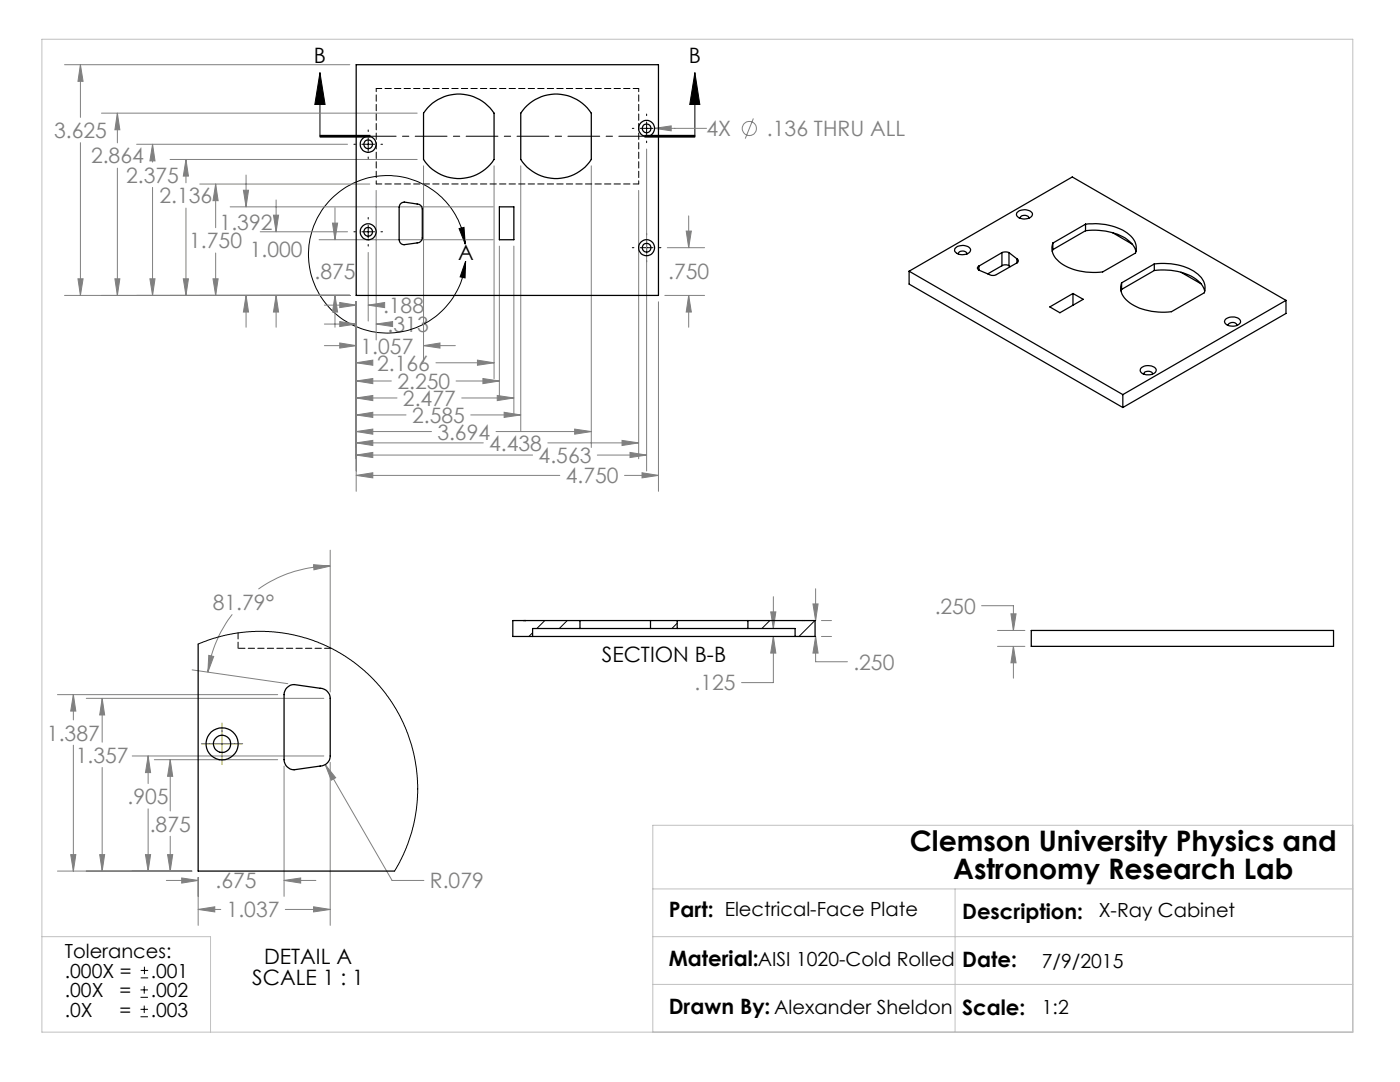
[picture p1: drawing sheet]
<svg xmlns="http://www.w3.org/2000/svg" width="279mm" height="216mm" viewBox="0 0 279 216" stroke-linecap="round" stroke-linejoin="round" font-family="sans-serif">
<g fill="none" stroke="#808080" stroke-width=".2">
<path d="M12.9 12.9h56.9M16.1 12.9l.5 3.3h-1zM16.1 12.9v10.5M16.1 28.5v30.4M20.2 22.6h63.1M23.4 22.6v5.9M23.4 33.5v25.4M23.4 22.6l.5 3.3h-1zM27.3 28.8h42.1M30.4 28.8v3.5M30.4 37.4v21.5M30.4 28.8l.5 3.3h-1z"/>
<path d="M33.9 31.8h49.4M37.1 31.8l.5 3.3h-1zM37.1 31.8v4.7M39.9 36.7h33.9M43 36.7l.5 3.3h-1zM43 36.7v8.7M48.6 38h1l-.5 3.3zM49.1 34.9v6.4M55.1 39.9v6.3M75.1 38v29.8M84.5 33.1v39M98.6 33.1v42.5"/>
<path d="M103.9 33.1v52.9M118 33.1v56.2M127.5 38v53.5M129 29.7v64.3M130.6 25.6l3.3-.5v1zM130.6 25.6h10.4M150.4 23.6l-1.7 4.1M12.9 58.9h56.9M15.6 55.6h1l-.5 3.3zM22.9 55.6h1l-.5 3.3zM29.9 55.6h1l-.5 3.3zM36.6 55.6h1l-.5 3.3z"/>
<path d="M37.1 41.5v17.4M42.5 55.6h1l-.5 3.3zM43 50.5v8.4M45.9 41.3h52.5M49.1 58.9l.5 3.4h-1zM49.1 58.9v6.4M51.9 46.2h17.5M54.6 42.9h1l-.5 3.3zM55.1 58.9l.5 3.4h-1zM55.1 58.9v6.4M63.7 47.8h34.7M66.4 44.5h1l-.5 3.3z"/>
<path d="M66.9 58.9l.5 3.4h-1zM66.9 41.5v6.3M66.9 58.9v6.4M73.5 50.4v13.7M99.7 49.1v30.1M102.6 49.1v33.5M132.7 58.9h7.9M133.2 49.4h7.4M136.9 46.1h1.1l-.6 3.3zM137.4 58.9l.6 3.4h-1.1zM137.4 43.1v6.3M137.4 58.9v6.4"/>
<path d="M64.7 60.9h6.4M64.7 69h6.4M64.7 64.7h6.4M67.8 60.4l3.3 .5-3.3 .5zM67.8 68.4l3.3 .6-3.3 .5zM67.8 64.2l3.3 .5-3.3 .5zM71.1 72.4l3.3-.5v1zM71.1 76l3.3-.5v1.1zM71.1 79.4l3.3-.5v1zM71.1 60.2v37.8M71.1 72.4h3M71.1 76h7"/>
<path d="M71.1 79.4h8.1M73.5 60.9l3.3-.5v1zM73.5 60.9h1.7M75.1 64.7l3.3-.5v1zM75.1 64.7h1.1M84.5 69l3.3-.6v1.1zM84.5 69h6.4M87 72.4h11.6M91 76h8.7M92.1 79.4h10.5M95.3 71.9l3.3 .5-3.3 .5zM96.4 75.5l3.3 .5-3.3 .6z"/>
<path d="M99.2 78.9l3.4 .5-3.4 .5zM131.4 60.2v37.8M71.1 82.8l3.3-.5v1zM71.1 86.1l3.3-.5v1zM71.1 90.8l3.3-.5v1zM71.1 94.9l3.3-.6v1.1zM71.1 88.4l3.3-.5v1zM71.1 82.8h9.9M71.1 86.1h15M71.1 90.8h35.2M71.1 94.9h40.6M71.1 88.4h25.3"/>
<path d="M93.9 82.8h10M99 86.1h19M100.6 82.3l3.3 .5-3.3 .5zM109.3 88.4h18.2M114.7 85.6l3.3 .5-3.3 .5zM119.2 90.8h9.8M124.1 87.9l3.4 .5-3.4 .5zM124.6 94.9h6.8M125.7 90.3l3.3 .5-3.3 .5zM128.1 94.3l3.3 .6-3.3 .5zM62.6 112.7l3.3 .3-3.2 .7zM65.9 113a24.6 24.6 0 0 0-14.3 4.5"/>
<path d="M65.9 109.8v28.3M154.3 119.1v6.3M162.8 117.5v6.3M11.5 138.6h43.9M14.6 138.6l.5 3.3h-1zM14.6 138.6v5.1M17.2 139.3h47.4M20.4 139.3l.5 3.4h-1zM20.4 139.3v8.8M38.3 133.7l19.1 2.7M41.7 130.8l1 .2-1.2 3.1zM46.4 122.6a24.5 24.5 0 0 0-4.9 11.5"/>
<path d="M153.8 122.1h1l-.5 3.3zM154.3 127l.5 3.3h-1zM154.3 127v9.2h-6.3M162.2 120.5h1.1l-.5 3.3zM162.8 127l.5 3.3h-1.1zM162.8 127v5h6.3M163.9 127h2M163.9 123.8h2M195.9 120.9h6.3v4.9M199.1 125.8h5.4M199.1 129h5.4M201.8 122.5h1l-.6 3.3z"/>
<path d="M202.2 129l.6 3.3h-1zM202.2 129v6.3M14.6 148.7v25.1M20.4 153.1v20.7M26.4 150.8h38.2M29.6 150.8l.5 3.4h-1.1zM29.6 150.8v5.6M30.8 151.6h24.6M34 151.6l.5 3.3h-1.1zM34 151.6v10.2M56.7 152.9v26M64.9 152.6l2.1 2.6-.9 .5z"/>
<path d="M64.9 152.6l13.3 23.1h6.4M65.9 152.1v32.5M11.5 173.8h26.8M14.1 170.5h1l-.5 3.3zM19.9 170.5h1l-.5 3.3zM29 170.5h1.1l-.5 3.3zM29.6 161.4v12.4M33.2 175.7h6.3M33.4 170.5h1.1l-.5 3.3zM34 166.9v6.9M36.3 175.2l3.2 .5-3.2 .5zM39.5 175.1v9.5"/>
<path d="M56.7 175.7l3.3-.5v1zM56.7 175.7h6.3M39.5 181.5l3.4-.6v1.1zM39.5 181.5h4.6M56.9 181.5h9M62.6 180.9l3.3 .6-3.3 .5z"/>
<circle cx="149.5" cy="25.6" r="1.42"/>
</g>
<g fill="none" stroke="#000" stroke-width=".2">
<path d="M63.9 14.5v12.7h10M63.9 14.5l1 6.3h-2.1zM138.7 14.5l1 6.3h-2zM138.7 14.5v12.7M63.9 27.4h10zM63.9 27h10M70.6 28.8h.3M72.2 28.8h2.6M73.5 25.9v.3M73.5 27.5v2.6M73.5 31.3v.3M76 28.8h.3"/>
<path d="M126.2 25.6h.3M127.8 25.6h2.5M128.7 27.2h10M128.7 27h10M128.7 27.4h10M129 22.8v.3M129 24.3v2.6M129 28.2v.3M131.6 25.6h.3M70.6 46.2h.3M72.2 46.2h2.6M73.5 43.4v.3"/>
<path d="M73.5 45v2.5M73.5 48.8v.3M76 46.2h.3M91.6 45.6l1-.2 .3 3.3zM92.9 48.7a15.7 15.7 0 0 0-23.8-11.3 15.7 15.7 0 0 0-.8 26.3 15.7 15.7 0 0 0 24.4-9.9l.2-1.7M92.9 52.1l-.1 3.4-1-.3zM126.2 49.4h.3M127.8 49.4h2.5M129 46.6v.3M129 48.2v2.5M129 52v.3M131.6 49.4h.3"/>
<path d="M28 199h1.5M28 197.5h1.5M28.1 195.1h1.5M28.1 193.6h1.5M28.8 196.8v1.5M28.8 192.9v1.5M28 202.9h1.5M28 201.4h1.5M28.8 200.7v1.4"/>
</g>
<path d="M138.7 27.2h-74.8" fill="none" stroke="#000" stroke-width=".2" stroke-dasharray="6.3 1.3 1.3 1.3" stroke-dashoffset="1.3"/>
<path d="M40.2 148.4h8.2M44.3 144.3v8.2" fill="none" stroke="#808000" stroke-width=".2"/>
<path d="M8.4 7.8h261.6v198.2h-261.6zM130.3 177.4h139.7M190.6 177.4v28.6M270 164.7h-139.7v41.3M8.4 186.9h33.6v19.1M130.3 186.9h139.7M130.3 196.4h139.7" fill="none" stroke="#c0c0c0" stroke-width=".2"/>
<path d="M91.6 45.6l1-.2 .3 3.3zM92.9 52.1l-.1 3.4-1-.3zM138.7 14.5l1 6.3h-2zM63.9 14.5l1 6.3h-2.1z" fill="#000"/>
<path d="M201.8 122.5h1l-.6 3.3zM202.2 129l.6 3.3h-1zM137.4 58.9l.6 3.4h-1.1zM136.9 46.1h1.1l-.6 3.3zM55.1 58.9l.5 3.4h-1zM54.6 42.9h1l-.5 3.3zM66.4 44.5h1l-.5 3.3zM66.9 58.9l.5 3.4h-1zM48.6 38h1l-.5 3.3zM49.1 58.9l.5 3.4h-1zM36.6 55.6h1l-.5 3.3zM37.1 31.8l.5 3.3h-1zM23.4 22.6l.5 3.3h-1zM22.9 55.6h1l-.5 3.3zM16.1 12.9l.5 3.3h-1zM15.6 55.6h1l-.5 3.3zM30.4 28.8l.5 3.3h-1zM29.9 55.6h1l-.5 3.3zM73.5 60.9l3.3-.5v1zM67.8 60.4l3.3 .5-3.3 .5zM84.5 69l3.3-.6v1.1zM67.8 68.4l3.3 .6-3.3 .5zM95.3 71.9l3.3 .5-3.3 .5zM71.1 72.4l3.3-.5v1zM100.6 82.3l3.3 .5-3.3 .5zM71.1 82.8l3.3-.5v1zM114.7 85.6l3.3 .5-3.3 .5zM71.1 86.1l3.3-.5v1zM125.7 90.3l3.3 .5-3.3 .5zM71.1 90.8l3.3-.5v1zM71.1 94.9l3.3-.6v1.1zM128.1 94.3l3.3 .6-3.3 .5zM96.4 75.5l3.3 .5-3.3 .6zM71.1 76l3.3-.5v1.1zM99.2 78.9l3.4 .5-3.4 .5zM71.1 79.4l3.3-.5v1zM67.8 64.2l3.3 .5-3.3 .5zM75.1 64.7l3.3-.5v1zM71.1 88.4l3.3-.5v1zM124.1 87.9l3.4 .5-3.4 .5zM42.5 55.6h1l-.5 3.3zM43 36.7l.5 3.3h-1zM130.6 25.6l3.3 .5v-1zM33.4 170.5h1.1l-.5 3.3zM34 151.6l.5 3.3h-1.1zM14.1 170.5h1l-.5 3.3zM14.6 138.6l.5 3.3h-1zM20.4 139.3l.5 3.4h-1zM19.9 170.5h1l-.5 3.3zM29.6 150.8l.5 3.4h-1.1zM29 170.5h1.1l-.5 3.3zM56.7 175.7l3.3-.5v1zM36.3 175.2l3.2 .5-3.2 .5zM62.6 180.9l3.3 .6-3.3 .5zM39.5 181.5l3.4-.6v1.1zM64.9 152.6l1.2 3.1 .9-.5zM62.6 112.7l3.3 .3-3.2 .7zM41.7 130.8l1 .2-1.2 3.1zM154.3 127l.5 3.3h-1zM153.8 122.1h1l-.5 3.3zM162.8 127l.5 3.3h-1.1zM162.2 120.5h1.1l-.5 3.3z" fill="#808080"/>
<g fill="none" stroke="#000" stroke-width=".25">
<path d="M71.1 12.9h60.3v46h-60.3zM85.8 21.1a8.4 8.4 0 0 1 12.8 1.5v9.2a8.4 8.4 0 0 1-14.1 0v-9.2zM105.2 21.1a8.4 8.4 0 0 1 12.8 1.5v9.2a8.4 8.4 0 0 1-14.1 0v-9.2zM79.8 40.8l.3-.3 .6-.2 2.6 .4a1.02 1.02 0 0 1 1 1v5.7a1.09 1.09 0 0 1-1 1.1l-2.6 .3a1.02 1.02 0 0 1-1-1v-6.5zM99.7 41.3h2.9v6.5h-2.9zM181.4 54.1v2.6l42.7 24.6M181.4 54.1l42.7 24.6M181.4 54.1l32.6-18.8 42.6 24.6M190.6 49.6a2.01 2.01 0 0 1 3.1 .2 1.84 1.84 0 0 1-2.7 .8l-.5-.5zM191.2 50.7a.92 .92 0 0 1 .9-.6 .92 .92 0 0 1 .9 .6M195.4 53.1a.42 .42 0 0 0-.3 .4 .42 .42 0 0 0 .3 .4M195.4 53.1v.8"/>
<path d="M200 50.4l.5-.1 .9 .1M200 53a1.5 1.5 0 0 1 1.4 0M200 50.4l-4.6 2.7M200 50.4v2.6M200 53l-2.9 1.6M201.4 50.4l1.6 1.2M201.4 50.4v2.6M201.4 53l.2 .2M202.9 42.5a2.01 2.01 0 0 1 3.2 .2 1.84 1.84 0 0 1-2.8 .7l-.4-.4zM203 52.5l-4.1 2.3a1.5 1.5 0 0 1-1.5 0l-2-.9M203 51.6a.43 .43 0 0 1 .2 .5 .43 .43 0 0 1-.2 .4M203 51.6v.9"/>
<path d="M203.6 43.6a.92 .92 0 0 1 .9-.6 .92 .92 0 0 1 .8 .6M210.1 48.5v1.3M210.1 49.8l-.1 .4M214.1 58.6v2.3M216.6 44.7a11.5 11.5 0 0 1 9.1 2.4 3.2 3.2 0 0 1 .9 3.4l-6.5 3.8a11.1 11.1 0 0 1-9.1-2.4 3.1 3.1 0 0 1-.9-3.4M216.6 46a12 12 0 0 1 8.8 2.1l.9 1 .4 1.1M216.6 44.7l-6.5 3.8M216.6 44.7v1.3M216.6 46l-6.5 3.8M222 46.4l4 2.3M223.8 56.4v1.3M223.8 57.7l-.1 .4"/>
<path d="M230.4 52.7a11.1 11.1 0 0 1 9 2.4 3.2 3.2 0 0 1 .9 3.3l-6.5 3.8a11.5 11.5 0 0 1-9.1-2.4 3.1 3.1 0 0 1-.9-3.4M230.4 54a11.3 11.3 0 0 1 9 2.3l.6 .7 .4 1.1M230.4 52.7l-6.6 3.7M230.4 52.7v1.3M230.4 54l-6.6 3.7M235.7 54.3l4 2.3M256.6 59.9l-32.5 18.8M256.6 59.9v2.6l-32.5 18.8M209.5 61.2l4.6-2.6 2.1 1.1-4.7 2.7zM224.1 78.7v2.6M227.8 73.4a2.19 2.19 0 0 1 2.9 .3 1.26 1.26 0 0 1-1.6 1.1 1.21 1.21 0 0 1-1.5-1zM228.3 74.6a.94 .94 0 0 1 .8-.5 .94 .94 0 0 1 .9 .5"/>
<path d="M244.6 63.7a2 2 0 0 1 3 .4 1.5 1.5 0 0 1-2 1 1 1 0 0 1-1.1-1.2zM245.1 64.9a.89 .89 0 0 1 .9-.6 .89 .89 0 0 1 .8 .6M39.5 128.5v45.3h39.2M57.3 137.2a1.78 1.78 0 0 1 1.4-.6l5.2 .7a2.05 2.05 0 0 1 2 2v11.5a2.05 2.05 0 0 1-2 2.1l-5.2 .7a2.05 2.05 0 0 1-2-2v-13l.2-.8zM104.5 123.8h-2.2v3.2h60.4v-3.2h-13.4M104.5 123.8h.4M104.9 123.8h10.8M115.7 125.4h14.1M115.7 123.8h14.1M115.7 125.4h-9.4v1.6M115.7 123.8v1.6M129.8 125.4h5.3"/>
<path d="M129.8 123.8h5.3M129.8 123.8v1.6M135.1 125.4h14.2M135.1 123.8h14.2M135.1 123.8v1.6M149.3 125.4h9.4v1.6M149.3 123.8v1.6M205.8 125.8h60.3v3.2h-60.3z"/>
<circle cx="73.5" cy="28.8" r=".87"/>
<circle cx="73.5" cy="28.8" r="1.58"/>
<circle cx="129" cy="25.6" r=".87"/>
<circle cx="129" cy="25.6" r="1.58"/>
<circle cx="73.5" cy="46.3" r=".87"/>
<circle cx="73.5" cy="46.3" r="1.58"/>
<circle cx="129" cy="49.4" r=".87"/>
<circle cx="129" cy="49.4" r="1.58"/>
<circle cx="44.3" cy="148.4" r="1.72"/>
<circle cx="44.3" cy="148.4" r="3.2"/>
</g>
<path d="M127.5 17.7v19M75.1 36.7v-19" fill="none" stroke="#000" stroke-width=".2" stroke-dasharray="1.3 .6" stroke-dashoffset=".6"/>
<path d="M75.1 17.7h52.4M127.5 36.7h-52.4" fill="none" stroke="#000" stroke-width=".2" stroke-dasharray="1.3 .6" stroke-dashoffset=".2"/>
<path d="M39.5 128.5l4.1-1.4 2.9-.7 2.7-.3 5-.1 4.6 .7 4.7 1.5 2.2 .9 2.5 1.4 2.3 1.5 2.2 1.8 3.1 3.1 1.8 2.3 1.5 2.4 1.8 3.6 1.7 5.2 .7 4.3v5l-.7 4.7-1.5 4.8-1.3 2.8-1.1 1.8M106.3 126.3l-.7 .7M108.7 123.8l-1.6 1.6M113.2 123.8l-1.6 1.6M135.1 124.4l-1 1M153.6 123.8l-1.6 1.6M162.6 123.8l-3.1 3.2" fill="none" stroke="#000" stroke-width=".2"/>
<path d="M47.5 129.4v-3.1" fill="none" stroke="#000" stroke-width=".2" stroke-dasharray="1.3 .6"/>
<path d="M66.2 129.4h-18.7" fill="none" stroke="#000" stroke-width=".2" stroke-dasharray="1.3 .6" stroke-dashoffset="-.1"/>
<g font-size="5.6">
<text x="181.6" y="169.8">Clemson University Physics and</text>
<text x="190.2" y="175.5">Astronomy Research Lab</text>
</g>
<g font-size="4.2">
<text x="62.7" y="12.7">B</text>
<text x="137.5" y="12.7">B</text>
<text x="91.4" y="51.9">A</text>
<text x="120.1" y="132.1">SECTION B-B</text>
<text x="133.5" y="183.1">Part: Electrical-Face Plate</text>
<text x="192" y="183.3">Description:</text>
<text x="50.3" y="196.5">SCALE 1 : 1</text>
<text x="52.7" y="192.3">DETAIL A</text>
<text x="133.5" y="192.7">Material:AISI 1020-Cold Rolled</text>
<text x="192" y="192.9">Date:</text>
<text x="133.5" y="202.3">Drawn By: Alexander Sheldon</text>
<text x="192" y="202.5">Scale:</text>
</g>
<g font-size="4.2" fill="#808080">
<text x="10.8" y="27.5">3.625</text>
<text x="141" y="27.2">4X</text>
<text x="153.1" y="27.2">.136 THRU ALL</text>
<text x="18.2" y="32.6">2.864</text>
<text x="25.2" y="36.5">2.375</text>
<text x="31.8" y="40.6">2.136</text>
<text x="43.8" y="45.8">1.392</text>
<text x="37.8" y="49.5">1.750</text>
<text x="49.8" y="51.2">1.000</text>
<text x="62.8" y="55.7">.875</text>
<text x="133.4" y="55.7">.750</text>
<text x="76.4" y="62.5">.188</text>
<text x="72" y="70.5">1.057</text>
<text x="77.4" y="66.2">.313</text>
<text x="75.3" y="74">2.166</text>
<text x="79.3" y="77.6">2.250</text>
<text x="80.4" y="81">2.477</text>
<text x="82.2" y="84.4">2.585</text>
<text x="87.3" y="87.7">3.694</text>
<text x="97.6" y="90">4.438</text>
<text x="107.5" y="92.4">4.563</text>
<text x="112.9" y="96.4">4.750</text>
<text x="42.5" y="121.6">81.79°</text>
<text x="186.5" y="122.5">.250</text>
<text x="138.6" y="137.8">.125</text>
<text x="170.3" y="133.6">.250</text>
<text x="9.4" y="147.8">1.387</text>
<text x="15.1" y="152.2">1.357</text>
<text x="25.5" y="160.5">.905</text>
<text x="29.9" y="165.9">.875</text>
<text x="43" y="177.3">.675</text>
<text x="85.8" y="177.3">R.079</text>
<text x="45.2" y="183">1.037</text>
</g>
<g font-size="3.9">
<text x="219.3" y="183.1">X-Ray Cabinet</text>
<text x="12.9" y="191.2">Tolerances:</text>
<text x="12.9" y="195.1">.000X =</text>
<text x="30.1" y="195.1">.001</text>
<text x="207.9" y="193.1">7/9/2015</text>
<text x="12.9" y="199">.00X</text>
<text x="12.9" y="202.8">.0X</text>
<text x="23.9" y="202.8">=</text>
<text x="23.9" y="199">=</text>
<text x="30.1" y="202.8">.003</text>
<text x="30.1" y="199">.002</text>
<text x="207.9" y="202.3">1:2</text>
</g>
</svg>
